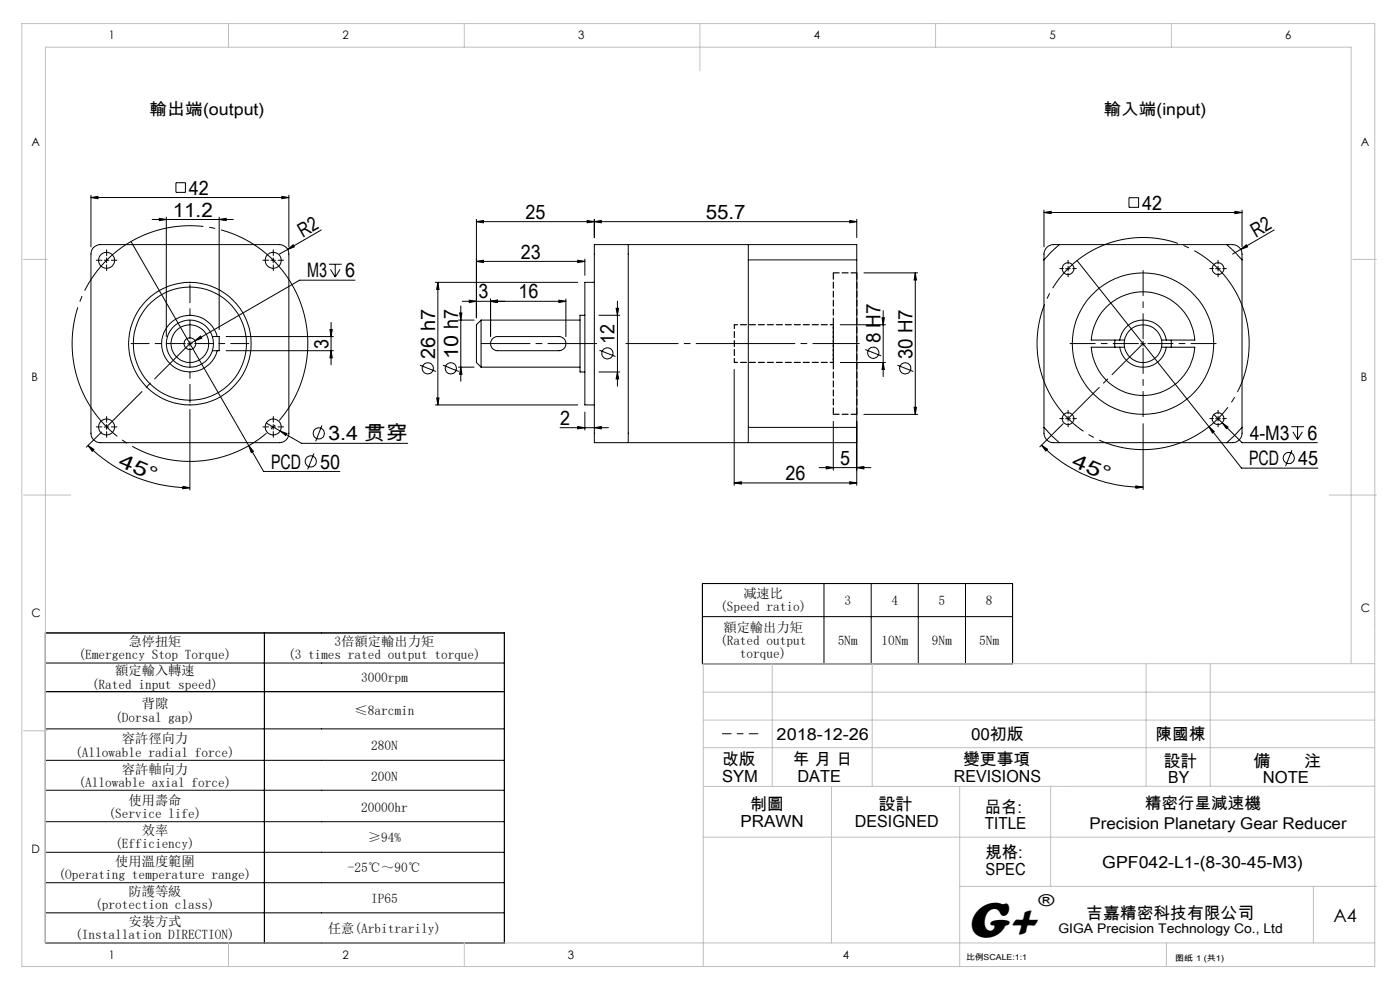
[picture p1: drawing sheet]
<svg xmlns="http://www.w3.org/2000/svg" width="297mm" height="210mm" viewBox="0 0 297 210" stroke-linecap="round" stroke-linejoin="round" font-family="sans-serif">
<g fill="none" stroke="#000" stroke-width=".21">
<path d="M37.3 38.8h2v2h-2zM19.3 41.9l1.5-.2v.4zM19.3 41.4v11M19.3 41.9h42M19.9 52.5l.6-.4 .8-.2h38a1.99 1.99 0 0 1 2 2v38a1.99 1.99 0 0 1-2 2h-38a1.99 1.99 0 0 1-2-2v-38l.1-.8zM22.1 55.2h1M22.6 54.7v1M27.8 51.3l28.1 48.7h16.2M32.3 46.6h17.2M33.8 46.3l1.5 .3-1.5 .2zM35.3 46.1v25.3M46.5 46.6l1.5-.3v.5z"/>
<path d="M46.5 46.1v23.8M57.5 55.2h1M58 54.7v1M59.8 41.7l1.5 .2-1.5 .2zM61 52.9l1.2-1 .2 .5zM61 52.9l-1.7 1M61.3 41.4v11M68.2 48.8l-7.2 4.1M69.8 56h2.7M70.1 57.1l1 1.7M71.1 56v2.8M72.1 57.1l-1 1.7"/>
<path d="M75.3 59.4h-11.7l-22.2 12.9M92.4 59.9h30.2M92.9 59.9l.2 1.5h-.5zM92.9 59.9v26M101.1 47l1.5-.2v.5zM101.1 46.5v20.9M101.1 47h80.7M101.1 55.4l1.5-.2v.5zM101.1 55.4h23M122.6 55.2l1.5 .2-1.5 .3zM124.1 55v3.4M124.6 46.8l1.5 .2-1.5 .3z"/>
<path d="M126.1 59.9h-2v26h2M126.1 47l1.5-.2v.5zM126.1 46.5v3.9M133.3 51.9v42M158.7 51.9v3.2M158.7 55.1h23.1M158.7 55.1v35.6M180.3 46.8l1.5 .2-1.5 .3zM181.8 55.1v-3.2h-55.7v42h55.7v-3.2h-23.1M181.8 55.1v47.8M181.8 46.5v3.9M183.3 57.9h11.4"/>
<path d="M194.2 57.9v30M194.2 57.9l.2 1.5h-.5zM221.5 45.1l1.5-.3v.5zM221.5 44.6v7.8M221.5 45.1h42M222.1 52.5l.6-.4 .8-.2h38a2.05 2.05 0 0 1 2 2v38a2.05 2.05 0 0 1-2 2h-38a2.05 2.05 0 0 1-2-2v-38l.2-.8zM224.7 51.9l-3.2 3.2M226.1 57h1M226.6 56.5v1M228.5 55.3l28 35.2M239.5 41.9h2v2.1h-2zM257.9 57h1"/>
<path d="M258.4 56.5v1M260.2 51.9l3.3 3.2M262 44.8l1.5 .3-1.5 .2zM263.2 52.9l1.2-1 .3 .5zM263.2 52.9l-1.7 1M263.5 44.6v7.8M270.3 48.8l-7.1 4.1M39.8 72.9h1M40.3 72.4v1M41.4 72.3l1.1-1 .3 .4zM41.4 72.3l-1.1 .6M45 71.4h1.5v3h-1.5"/>
<path d="M46.1 71.4a6 6 0 0 0-9.2-3.4 6 6 0 0 0 0 9.8 6 6 0 0 0 9.2-3.4M48 74.4h22.7M48 71.4h22.7M70 69.9h.5l-.3 1.5zM70.2 68.4v9M70.2 74.4l.3 1.5h-.5zM89.1 77.5l3.4 1.3M93.9 77.5l3.4 1.3M97.3 77.9h3.3M97.3 67.9h3.3M97.5 66.4h.5l-.2 1.5zM97.8 77.9l.2 1.5h-.5z"/>
<path d="M97.8 64.9v16M98.1 63.9h22M99.6 63.7l1.5 .2-1.5 .3zM102.1 67.9v10M102.1 67.9l-1 1v8l1 1M102.1 77.9h20.9M102.1 67.9h20.9M104.1 63.9l1.5-.2v.5zM104.1 63.4v8M104.5 71.8l.7-.4h.4h13a1.5 1.5 0 0 1 1.5 1.5 1.5 1.5 0 0 1-1.5 1.5h-13a1.52 1.52 0 0 1-1.4-.9 1.52 1.52 0 0 1 .3-1.7zM118.6 63.7l1.5 .2-1.5 .3zM120.1 63.4v8"/>
<path d="M124.1 66.9h-1.1v12h1.1M127.1 78.9h4.4M127.1 66.9h4.4M127.2 74.3l3.4 1.3M130.7 65.4h.5l-.2 1.5zM131 78.9l.2 1.5h-.5zM131 63.9v18M155.8 78.4v24.5M178.3 76.9h9.6M178.3 68.9h9.6M183.6 74.1l3.3 1.4M187.1 67.4h.5l-.2 1.5z"/>
<path d="M187.4 76.9l.2 1.5h-.5zM187.4 65.9v14M190.4 77.5l3.3 1.3M236.5 72.1v1.6M237.5 73.7a5 5 0 0 0 5 4.2 5 5 0 0 0 4.9-4.2M237.5 73.7h-6a11 11 0 0 0 11 10.2 11 11 0 0 0 11-10.2h-6.1M237.5 73.7h1M237.5 72.1a5 5 0 0 1 5-4.2 5 5 0 0 1 4.9 4.2M237.5 72.1h-6a11 11 0 0 1 11-10.2 11 11 0 0 1 11 10.2h-6.1M237.5 72.1h1M238.5 73.7a4 4 0 0 0 4 3.2 4 4 0 0 0 3.9-3.2M238.5 72.1a4 4 0 0 1 4-3.2 4 4 0 0 1 3.9 3.2"/>
<path d="M238.5 72.1v1.6M242 72.9h1M242.5 72.4v1M246.4 73.7h1M246.4 72.1h1M246.4 72.1v1.6M248.4 72.1v1.6M18.7 94.5l1.2 .8-.3 .4zM18.7 94.5a30.5 30.5 0 0 0 21.6 9M21.6 91.6l-3.3 3.3M22.1 90.6h1M22.6 90.1v1"/>
<path d="M40.3 86.9v17.1M52.8 94.5l1 1.2-.5 .3zM56.5 89.7l2.9 1.7M57.5 90.6h1M58 90.1v1M59.4 91.4l1.5 .6-.3 .4zM59.4 91.4l4.6 2.6h22.5M66.6 96.2l-1.3 3.4M68.3 90.2l-1.3 3.4M92.4 85.9h30.2M92.6 84.4h.5l-.2 1.5zM118.8 90.7h10.3"/>
<path d="M122.6 90.5l1.5 .2-1.5 .3zM124.1 87.4v3.8M126.1 90.7l1.5-.2v.5zM158.7 90.7v3.2M173.8 99.2h10.9M175.3 98.9l1.5 .3-1.5 .3zM176.8 89.4v10.3M181.8 99.2l1.5-.3v.6zM183.3 87.9h11.4M193.9 86.4h.5l-.2 1.5zM220.9 94.4l1.3 .9-.3 .4zM220.9 94.4a30.5 30.5 0 0 0 21.6 9"/>
<path d="M221.5 90.7l3.2 3.2M225.5 89.9l-4.9 4.9M226.1 88.8h1M226.6 88.3v1M242.5 89.9v13.9M256.5 90.5l1.1 1-.4 .4zM256.5 90.5l6.9 8.8h16.2M257.5 87.9l1.8 1.8M257.9 88.8h1M258.4 88.3v1M259.3 89.7l1.2 .9-.3 .3zM259.3 89.7l4.2 4.2h16"/>
<path d="M263.5 90.7l-3.3 3.2M273.9 90.5h2.7M274.1 95.5l-1.4 3.4M274.3 91.6l1 1.6M275.3 90.5v2.7M276.3 91.6l-1 1.6M38.8 103.2l1.5 .3-1.5 .2zM155.8 102.4l1.5-.2v.5zM155.8 102.4h26M180.3 102.2l1.5 .2-1.5 .3zM241 103.1l1.5 .3-1.5 .2zM9.6 134.3h97.4v65.7h-97.4z"/>
<path d="M56.1 134.3v65.7M149 123.8h65.8v17h-65.8zM149 130.8h65.8M174.8 123.8v17M184.8 123.8v17M194.8 123.8v17M204.8 123.8v17M9.6 140.6h97.4M9.6 146.7h97.4M9.6 154.6h97.4M9.6 161.3h97.4M9.6 167.6h97.4"/>
<path d="M9.6 174.3h97.4M9.6 180.8h97.4M9.6 187.2h97.4M9.6 193.6h97.4"/>
<circle cx="22.6" cy="55.2" r="1.7"/>
<circle cx="58" cy="55.2" r="1.71"/>
<circle cx="226.6" cy="57" r="1.25"/>
<circle cx="258.4" cy="57" r="1.25"/>
<circle cx="40.3" cy="72.9" r="12"/>
<circle cx="40.3" cy="72.9" r="5"/>
<circle cx="40.3" cy="72.9" r="13"/>
<circle cx="40.3" cy="72.9" r="4"/>
<circle cx="40.3" cy="72.9" r="1.25"/>
<circle cx="90.8" cy="78.1" r="1.19"/>
<circle cx="95.6" cy="78.1" r="1.19"/>
<circle cx="128.9" cy="75" r="1.2"/>
<circle cx="185.2" cy="74.8" r="1.18"/>
<circle cx="192.1" cy="78.1" r="1.19"/>
<circle cx="242.5" cy="72.9" r="15"/>
<circle cx="22.6" cy="90.6" r="1.7"/>
<circle cx="58" cy="90.6" r="1.71"/>
<circle cx="65.9" cy="97.9" r="1.18"/>
<circle cx="67.6" cy="91.9" r="1.19"/>
<circle cx="226.6" cy="88.8" r="1.25"/>
<circle cx="258.4" cy="88.8" r="1.25"/>
<circle cx="273.4" cy="97.2" r="1.2"/>
</g>
<path d="M64.2 65.6a25 25 0 0 0-41.9-10.1 25 25 0 0 0 11.5 41.5 25 25 0 0 0 30.8-30.1l-.4-1.3" fill="none" stroke="#000" stroke-width=".21" stroke-dasharray="30.5 1.3 1.3 1.3" stroke-dashoffset="5.3" stroke-linecap="butt"/>
<path d="M264 66.3a22.5 22.5 0 0 0-37.6-9.1 22.5 22.5 0 0 0 10.2 37.4 22.5 22.5 0 0 0 27.8-27l-.4-1.3" fill="none" stroke="#000" stroke-width=".21" stroke-dasharray="30.5 1.3 1.3 1.3" stroke-dashoffset="13.1" stroke-linecap="butt"/>
<path d="M132.8 72.9h26" fill="none" stroke="#000" stroke-width=".21" stroke-dasharray="30.5 1.3 1.3 1.3" stroke-dashoffset="19.4"/>
<path d="M158.8 72.9h23.5" fill="none" stroke="#000" stroke-width=".21" stroke-dasharray="30.5 1.3 1.3 1.3" stroke-dashoffset="20.6"/>
<path d="M126.6 72.9h-24.5" fill="none" stroke="#000" stroke-width=".21" stroke-dasharray="30.5 1.3 1.3 1.3" stroke-dashoffset="20.1"/>
<g fill="none" stroke="#000" stroke-width=".21" stroke-dasharray="30.5 1.3 1.3 1.3">
<path d="M21.6 55.2h-1.2M22.6 54.2v-1.2M22.6 56.2v1.2M23.6 55.2h1.2M57 55.2h-1.2M58 54.2v-1.2M58 56.2v1.2M59 55.2h1.2M225.6 57h-.8M226.6 56v-.8M226.6 58v.7M227.6 57h.7"/>
<path d="M257.4 57h-.7M258.4 56v-.8M258.4 58v.7M259.4 57h.8M21.6 90.6h-1.2M22.6 89.6v-1.2M22.6 91.6v1.2M23.6 90.6h1.2M57 90.6h-1.2M58 89.6v-1.2M58 91.6v1.2M59 90.6h1.2"/>
<path d="M225.6 88.8h-.8M226.6 87.8v-.8M226.6 89.8v.7M227.6 88.8h.7M257.4 88.8h-.7M258.4 87.8v-.8M258.4 89.8v.7M259.4 88.8h.8"/>
</g>
<path d="M39.3 72.9h-11.5M40.3 71.9v-11.5M40.3 73.9v11.5M41.3 72.9h11.5" fill="none" stroke="#000" stroke-width=".21" stroke-dasharray="30.5 1.3 1.3 1.3" stroke-dashoffset="26.6"/>
<path d="M241.5 72.9h-14.5M242.5 71.9v-14.5M242.5 73.9v14.5M243.5 72.9h14.5" fill="none" stroke="#000" stroke-width=".21" stroke-dasharray="30.5 1.3 1.3 1.3" stroke-dashoffset="25.1"/>
<path d="M153.3 155.6h7.5" fill="none" stroke="#000" stroke-width=".21" stroke-dasharray="30.5 1.3 1.3 1.3" stroke-dashoffset="28.6"/>
<path d="M40.3 72.9l-17.7 17.7" fill="none" stroke="#000" stroke-width=".21" stroke-dasharray="30.5 1.3 1.3 1.3" stroke-dashoffset="19.9"/>
<path d="M242.5 72.9l-15.9 15.9" fill="none" stroke="#000" stroke-width=".21" stroke-dasharray="30.5 1.3 1.3 1.3" stroke-dashoffset="21.1"/>
<path d="M155.8 68.9h21M155.8 76.9h21" fill="none" stroke="#000" stroke-width=".25" stroke-dasharray="1.3 .6" stroke-dashoffset=".6"/>
<path d="M155.8 68.9v8M176.8 68.9v8" fill="none" stroke="#000" stroke-width=".25" stroke-dasharray="1.3 .6" stroke-dashoffset=".4"/>
<path d="M176.8 57.9h5M176.8 87.9h5" fill="none" stroke="#000" stroke-width=".25" stroke-dasharray="1.3 .6"/>
<path d="M176.8 57.9v30M181.8 57.9v30" fill="none" stroke="#000" stroke-width=".25" stroke-dasharray="1.3 .6" stroke-dashoffset="-.1"/>
<g fill="none" stroke="#c0c0c0" stroke-width=".21">
<path d="M4.6 5h287v200h-287zM48.5 5v5M98.5 5v5M148.5 5v10M198.5 5v5M248.5 5v5M5 55h5M287 55h5M5 105h10M282 105h10M5 155h5M149.2 152.7h142.4"/>
<path d="M149.2 146.8h142.4M149.2 158.6h142.4M163.8 140.8v26M185 140.8v26M243.1 140.8v26M256.8 140.8v26M286.6 140.8v-130.8h-277v190h282M291.6 140.8h-142.4v64.2M149.2 177.6h142.4M176.4 166.8v33.2M203.6 166.8v38.2M222.9 166.8v21.2"/>
<path d="M291.6 166.8h-142.4M203.6 188h88.4M278.6 188v12M48.5 200v5M98.5 200v5M247.4 200v5"/>
</g>
<g fill="#000">
<path d="M61 52.9l1.2-1 .2 .5zM263.2 52.9l1.2-1 .3 .5z"/>
<path d="M19.3 41.9l1.5-.2v.4zM59.8 41.7l1.5 .2-1.5 .2z"/>
<path d="M46.5 46.6l1.5-.3v.5zM33.8 46.3l1.5 .3-1.5 .2z"/>
<path d="M101.1 47l1.5-.2v.5zM124.6 46.8l1.5 .2-1.5 .3zM126.1 47l1.5-.2v.5zM180.3 46.8l1.5 .2-1.5 .3zM122.6 90.5l1.5 .2-1.5 .3zM126.1 90.7l1.5-.2v.5z"/>
<path d="M122.6 55.2l1.5 .2-1.5 .3zM101.1 55.4l1.5-.2v.5z"/>
<path d="M194.2 57.9l.2 1.5h-.5zM193.9 86.4h.5l-.2 1.5z"/>
<path d="M41.4 72.3l1.4-.6-.3-.4zM59.4 91.4l1.2 1 .3-.4zM221.5 45.1l1.5-.3v.5zM262 44.8l1.5 .3-1.5 .2zM259.3 89.7l.9 1.2 .3-.3z"/>
<path d="M70.2 74.4l.3 1.5h-.5zM70 69.9h.5l-.3 1.5z"/>
<path d="M97.8 77.9l.2 1.5h-.5zM97.5 66.4h.5l-.2 1.5zM131 78.9l.2 1.5h-.5zM130.7 65.4h.5l-.2 1.5zM92.6 84.4h.5l-.2 1.5zM92.9 59.9l.2 1.5h-.5z"/>
<path d="M99.6 63.7l1.5 .2-1.5 .3zM104.1 63.9l1.5-.2v.5z"/>
<path d="M104.1 63.9l1.5-.2v.5zM118.6 63.7l1.5 .2-1.5 .3z"/>
<path d="M187.4 76.9l.2 1.5h-.5zM187.1 67.4h.5l-.2 1.5z"/>
<path d="M18.7 94.5l1.2 .8-.3 .4zM38.8 103.2l1.5 .3-1.5 .2z"/>
<path d="M175.3 98.9l1.5 .3-1.5 .3zM181.8 99.2l1.5-.3v.6zM155.8 102.4l1.5-.2v.5zM180.3 102.2l1.5 .2-1.5 .3zM52.8 94.5l.5 1.5 .5-.3zM256.5 90.5l.7 1.4 .4-.4z"/>
<path d="M220.9 94.4l1.3 .9-.3 .4zM241 103.1l1.5 .3-1.5 .2z"/>
</g>
<text font-size="11" x="205.1" y="198.7">G+</text>
<g font-size="4.2">
<text x="40.1" y="41.3">42</text>
<text x="36.7" y="46">11.2</text>
<text x="111.5" y="46.4">25</text>
<text x="149.7" y="46.4">55.7</text>
<text x="242.3" y="44.5">42</text>
<text x="64.2" y="50.4" transform="rotate(-30 64.2 50.4)">R2</text>
<text x="266.4" y="50.4" transform="rotate(-30 266.4 50.4)">R2</text>
<text x="65.2" y="58.8">M3</text>
<text x="73.2" y="58.8">6</text>
<text x="110.5" y="54.8">23</text>
<text x="101.5" y="63.3">3</text>
<text x="110" y="63.3">16</text>
<text x="69.7" y="73.9" transform="rotate(-90 69.7 73.9)">3</text>
<text x="92.3" y="76.2" transform="rotate(-90 92.3 76.2)">26 h7</text>
<text x="97.2" y="76.2" transform="rotate(-90 97.2 76.2)">10 h7</text>
<text x="130.4" y="73" transform="rotate(-90 130.4 73)">12</text>
<text x="186.8" y="72.8" transform="rotate(-90 186.8 72.8)">8 H7</text>
<text x="193.6" y="76.2" transform="rotate(-90 193.6 76.2)">30 H7</text>
<text x="69.6" y="93.4">3.4 贯穿</text>
<text x="118.8" y="90.1">2</text>
<text x="265.1" y="93.3">4-M3</text>
<text x="277.4" y="93.3">6</text>
<text x="24.9" y="98.9" transform="rotate(23 24.9 98.9)">4 5 °</text>
<text x="57.5" y="99.4">PCD</text>
<text x="67.9" y="99.4">50</text>
<text x="166.7" y="101.8">26</text>
<text x="178.2" y="98.6">5</text>
<text x="227.2" y="98.8" transform="rotate(23 227.2 98.8)">4 5 °</text>
<text x="265" y="98.7">PCD</text>
<text x="275.4" y="98.7">45</text>
</g>
<text font-size="3.9" x="282.9" y="195.5">A4</text>
<g font-size="3.5">
<text x="31.7" y="24.4">輸出端(output)</text>
<text x="234.1" y="24.4">輸入端(input)</text>
<text x="164.8" y="157">2018-12-26</text>
<text x="206" y="157">00初版</text>
<text x="245.2" y="157">陳國棟</text>
<text x="153.2" y="162.3">改版</text>
<text x="153.2" y="165.8">SYM</text>
<text x="168.2" y="162.3">年 月 日</text>
<text x="169.2" y="165.8">DATE</text>
<text x="202.4" y="165.8">REVISIONS</text>
<text x="204.3" y="162.3">變更事項</text>
<text x="246.9" y="162.6">設計</text>
<text x="247.9" y="166.1">BY</text>
<text x="265.9" y="162.6">備</text>
<text x="267.9" y="166.1">NOTE</text>
<text x="276.6" y="162.6">注</text>
<text x="159.1" y="171.9">制圖</text>
<text x="186.4" y="171.9">設計</text>
<text x="208.9" y="172.4">品名:</text>
<text x="157.1" y="175.4">PRAWN</text>
<text x="181.3" y="175.4">DESIGNED</text>
<text x="208.9" y="175.9">TITLE</text>
<text x="209.1" y="182.1">規格:</text>
<text x="209.1" y="185.6">SPEC</text>
<text x="233.8" y="184.2">GPF042-L1-(8-30-45-M3)</text>
<text x="220.3" y="192.2">®</text>
<text x="230.5" y="194.8">吉嘉精密科技有限公司</text>
</g>
<g font-size="3.4">
<text x="242.9" y="171.6">精密行星減速機</text>
<text x="231.1" y="175.9">Precision Planetary Gear Reducer</text>
</g>
<g font-size="2.8">
<text x="152.8" y="129.7">(Speed ratio)</text>
<text x="157.7" y="126.9">减速比</text>
<text x="179.1" y="128.3">3</text>
<text x="189.1" y="128.3">4</text>
<text x="199.1" y="128.3">5</text>
<text x="209.1" y="128.3">8</text>
<text x="27.2" y="137">急停扭矩</text>
<text x="71" y="137">3倍額定輸出力矩</text>
<text x="152.8" y="136.8">(Rated output</text>
<text x="153.5" y="134">額定輸出力矩</text>
<text x="177.7" y="136.8">5Nm</text>
<text x="187" y="136.8">10Nm</text>
<text x="197.7" y="136.8">9Nm</text>
<text x="207.7" y="136.8">5Nm</text>
<text x="16.7" y="139.8">(Emergency Stop Torque)</text>
<text x="24.4" y="143.3">額定輸入轉速</text>
<text x="61.1" y="139.8">(3 times rated output torque)</text>
<text x="157" y="139.6">torque)</text>
<text x="19.5" y="146.1">(Rated input speed)</text>
<text x="76.6" y="144.7">3000rpm</text>
<text x="24.4" y="153.1">(Dorsal gap)</text>
<text x="30.1" y="150.2">背隙</text>
<text x="75.2" y="151.7">≤8arcmin</text>
<text x="16" y="160.5">(Allowable radial force)</text>
<text x="25.8" y="157.7">容許徑向力</text>
<text x="78.7" y="159.1">280N</text>
<text x="16.7" y="167">(Allowable axial force)</text>
<text x="25.8" y="164.2">容許軸向力</text>
<text x="78.7" y="165.6">200N</text>
<text x="23" y="173.6">(Service life)</text>
<text x="27.2" y="170.7">使用壽命</text>
<text x="76.6" y="172.1">20000hr</text>
<text x="24.4" y="180">(Efficiency)</text>
<text x="30.1" y="177.1">效率</text>
<text x="78" y="178.5">≥94%</text>
<text x="24.4" y="183.6">使用溫度範圍</text>
<text x="73.8" y="185">-25℃～90℃</text>
<text x="12.4" y="186.4">(Operating temperature range)</text>
<text x="27.2" y="190">防護等級</text>
<text x="78.7" y="191.4">IP65</text>
<text x="20.2" y="192.9">(protection class)</text>
<text x="27.2" y="196.4">安裝方式</text>
<text x="69.6" y="197.8">任意(Arbitrarily)</text>
<text x="224.5" y="197.8">GIGA Precision Technology Co., Ltd</text>
<text x="16" y="199.2">(Installation DIRECTION)</text>
</g>
<g font-size="2.5">
<text x="23.1" y="8.4">1</text>
<text x="72.7" y="8.4">2</text>
<text x="122.7" y="8.4">3</text>
<text x="172.7" y="8.4">4</text>
<text x="222.7" y="8.4">5</text>
<text x="272.7" y="8.4">6</text>
<text x="6.7" y="30.9">A</text>
<text x="288.7" y="30.9">A</text>
<text x="6.7" y="80.9">B</text>
<text x="288.7" y="80.9">B</text>
<text x="6.7" y="130.9">C</text>
<text x="288.7" y="129.9">C</text>
<text x="6.7" y="180.9">D</text>
<text x="23.1" y="203.4">1</text>
<text x="72.7" y="203.4">2</text>
<text x="120.5" y="203.4">3</text>
<text x="178.8" y="203.4">4</text>
</g>
<g font-size="1.7">
<text x="204.9" y="203.7">比例SCALE:1:1</text>
<text x="249.3" y="203.8">图纸 1 (共1)</text>
</g>
</svg>
